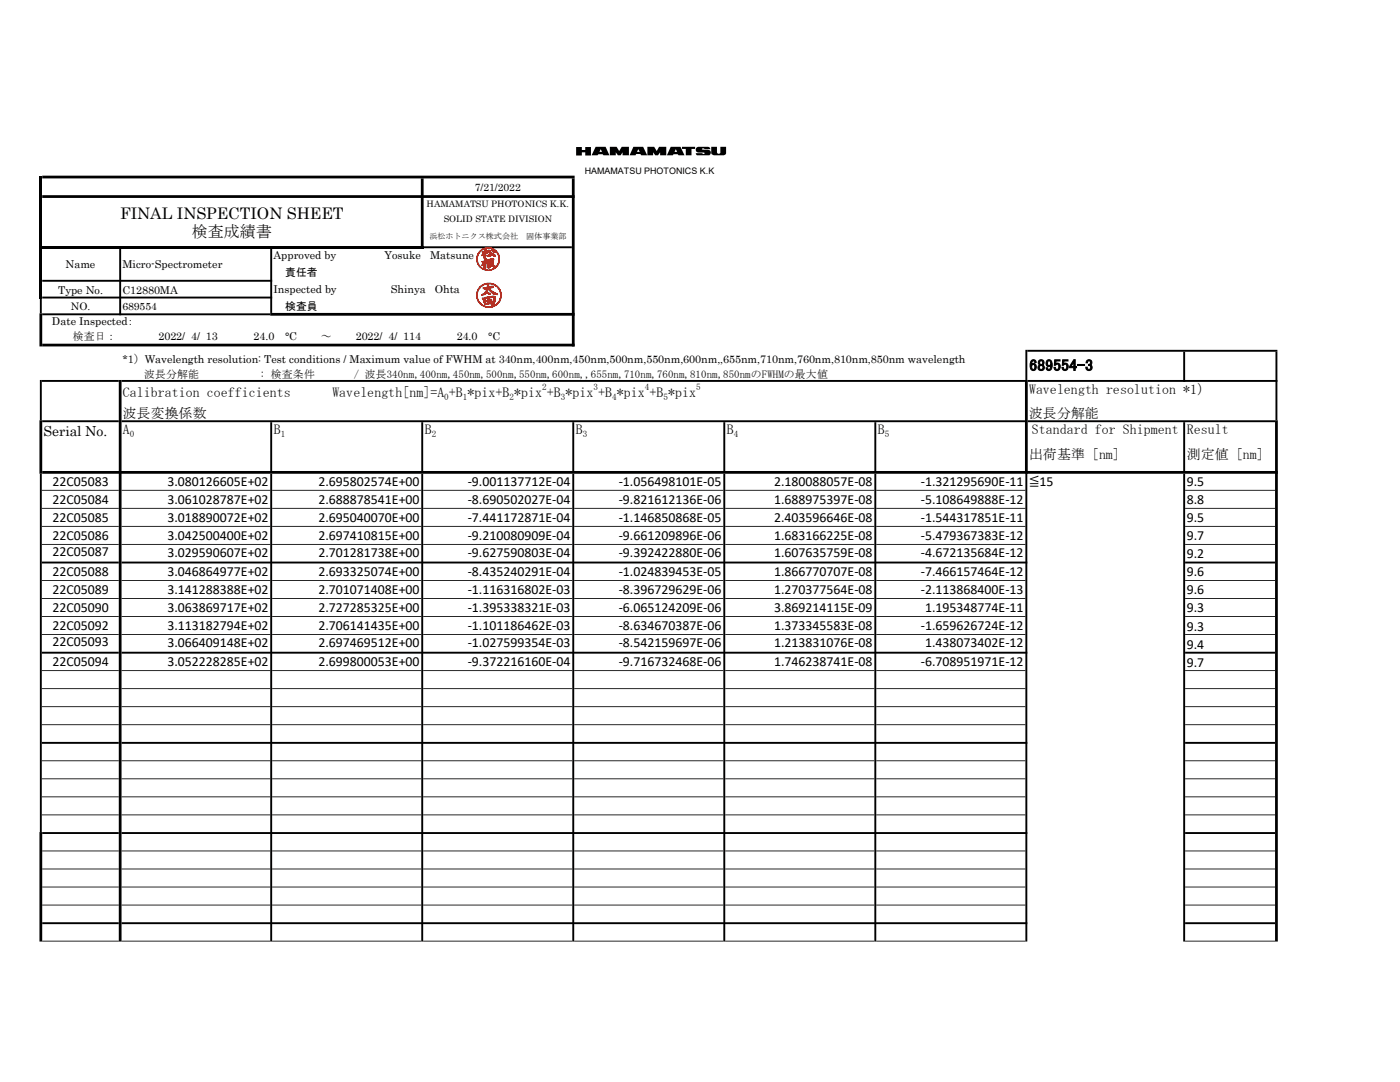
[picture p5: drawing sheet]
<svg xmlns="http://www.w3.org/2000/svg" width="279mm" height="216mm" viewBox="0 0 279 216" stroke-linecap="round" stroke-linejoin="round" font-family="sans-serif">
<path d="M7.9 35.1h.5v24.5h-.5zM8.4 49.1h76.1v.5h-76.1z" fill="#000"/>
<g fill="#000">
<path d="M8 59.6h.3v2.9h-.3zM8.4 62.5h45.5v.4h-45.5z" fill-rule="evenodd"/>
<path d="M7.9 62.5h.5v6.6h-.5zM23.8 49.6h.4v13.3h-.4zM8.3 75.8h15.4v.4h-15.4zM204.6 69.8h.4v6h-.4zM24.3 75.8h180.3v.4h-180.3z" fill-rule="evenodd"/>
<path d="M8 75.8h.3v8.1h-.3zM8.4 83.9h15.3v.3h-15.3zM53.9 49.6h.4v12.8h-.4zM84 35.6h.5v14h-.5zM114.1 35.6h.6v33.5h-.6zM24.3 83.9h180.3v.3h-180.3zM236.1 70.2h.4v6h-.4zM254.6 70.2h.3v13.7h-.3z" fill-rule="evenodd"/>
<path d="M7.9 83.9h.5v10.6h-.5zM8.3 97.7h15.4v.2h-15.4zM24.3 97.7h29.6v.2h-29.6zM53.9 84.2h.4v9.8h-.4zM54.3 97.7h29.8v.2h-29.8zM84.1 84.2h.4v9.8h-.4zM84.5 97.7h29.7v.2h-29.7zM114.2 84.2h.4v9.8h-.4zM114.6 97.7h29.8v.2h-29.8zM144.4 84.2h.3v9.8h-.3zM144.7 97.7h29.8v.2h-29.8zM174.5 84.2h.4v9.8h-.4zM204.6 75.8h.5v18.7h-.5zM174.9 97.7h29.7v.2h-29.7zM236.1 84.2h.4v9.8h-.4zM8.3 101.3h15.4v.2h-15.4zM24.3 101.3h29.6v.2h-29.6zM54.3 101.3h29.8v.2h-29.8zM84.5 101.3h29.7v.2h-29.7zM114.6 101.3h29.8v.2h-29.8zM144.7 101.3h29.8v.2h-29.8zM174.9 101.3h29.7v.2h-29.7zM8.3 104.9h15.4v.2h-15.4zM24.3 104.9h29.6v.2h-29.6zM54.3 104.9h29.8v.2h-29.8zM84.5 104.9h29.7v.2h-29.7zM114.6 104.9h29.8v.2h-29.8zM144.7 104.9h29.8v.2h-29.8zM174.9 104.9h29.7v.2h-29.7zM8.3 108.5h15.4v.2h-15.4zM24.3 108.5h29.6v.2h-29.6zM54.3 108.5h29.8v.2h-29.8zM84.5 108.5h29.7v.2h-29.7zM114.6 108.5h29.8v.2h-29.8zM144.7 108.5h29.8v.2h-29.8zM174.9 108.5h29.7v.2h-29.7zM8.3 112.1h15.4v.3h-15.4zM24.3 112.1h180.7v.3h-180.7zM8.3 115.7h15.4v.2h-15.4zM24.3 115.7h29.6v.2h-29.6zM54.3 115.7h29.8v.2h-29.8zM84.5 115.7h29.7v.2h-29.7zM114.6 115.7h29.8v.2h-29.8zM144.7 115.7h29.8v.2h-29.8zM174.9 115.7h29.7v.2h-29.7zM8.3 119.3h15.4v.2h-15.4zM24.3 119.3h29.6v.2h-29.6zM54.3 119.3h29.8v.2h-29.8zM84.5 119.3h29.7v.2h-29.7zM114.6 119.3h29.8v.2h-29.8zM144.7 119.3h29.8v.2h-29.8zM174.9 119.3h29.7v.2h-29.7zM8.3 122.9h15.4v.2h-15.4zM24.3 122.9h29.6v.2h-29.6zM54.3 122.9h29.8v.2h-29.8zM84.5 122.9h29.7v.2h-29.7zM114.6 122.9h29.8v.2h-29.8zM144.7 122.9h29.8v.2h-29.8zM174.9 122.9h29.7v.2h-29.7zM8.3 126.5h15.4v.2h-15.4zM24.3 126.5h29.6v.2h-29.6zM54.3 126.5h29.8v.2h-29.8zM84.5 126.5h29.7v.2h-29.7zM114.6 126.5h29.8v.2h-29.8zM144.7 126.5h29.8v.2h-29.8zM174.9 126.5h29.7v.2h-29.7zM8.3 130h15.4v.4h-15.4zM24.3 130h180.7v.4h-180.7zM8.3 133.7h15.4v.2h-15.4zM24.3 133.7h29.6v.2h-29.6zM54.3 133.7h29.8v.2h-29.8zM84.5 133.7h29.7v.2h-29.7zM114.6 133.7h29.8v.2h-29.8zM144.7 133.7h29.8v.2h-29.8zM174.9 133.7h29.7v.2h-29.7zM8.3 137.3h15.4v.2h-15.4zM24.3 137.3h29.6v.2h-29.6zM54.3 137.3h29.8v.2h-29.8zM84.5 137.3h29.7v.2h-29.7zM114.6 137.3h29.8v.2h-29.8zM144.7 137.3h29.8v.2h-29.8zM174.9 137.3h29.7v.2h-29.7zM8.3 140.9h15.4v.2h-15.4zM24.3 140.9h29.6v.2h-29.6zM54.3 140.9h29.8v.2h-29.8zM84.5 140.9h29.7v.2h-29.7zM114.6 140.9h29.8v.2h-29.8zM144.7 140.9h29.8v.2h-29.8zM174.9 140.9h29.7v.2h-29.7zM8.3 144.5h15.4v.2h-15.4zM24.3 144.5h29.6v.2h-29.6zM54.3 144.5h29.8v.2h-29.8zM84.5 144.5h29.7v.2h-29.7zM114.6 144.5h29.8v.2h-29.8zM144.7 144.5h29.8v.2h-29.8zM174.9 144.5h29.7v.2h-29.7zM8.3 148h15.4v.4h-15.4zM24.3 148h180.7v.4h-180.7zM8.3 151.7h15.4v.2h-15.4zM24.3 151.7h29.6v.2h-29.6zM54.3 151.7h29.8v.2h-29.8zM84.5 151.7h29.7v.2h-29.7zM114.6 151.7h29.8v.2h-29.8zM144.7 151.7h29.8v.2h-29.8zM174.9 151.7h29.7v.2h-29.7zM8.3 155.3h15.4v.2h-15.4zM24.3 155.3h29.6v.2h-29.6zM54.3 155.3h29.8v.2h-29.8zM84.5 155.3h29.7v.2h-29.7zM114.6 155.3h29.8v.2h-29.8zM144.7 155.3h29.8v.2h-29.8zM174.9 155.3h29.7v.2h-29.7zM8.3 158.9h15.4v.2h-15.4zM24.3 158.9h29.6v.2h-29.6zM54.3 158.9h29.8v.2h-29.8zM84.5 158.9h29.7v.2h-29.7zM114.6 158.9h29.8v.2h-29.8zM144.7 158.9h29.8v.2h-29.8zM174.9 158.9h29.7v.2h-29.7zM8.3 162.5h15.4v.2h-15.4zM24.3 162.5h29.6v.2h-29.6zM54.3 162.5h29.8v.2h-29.8zM84.5 162.5h29.7v.2h-29.7zM114.6 162.5h29.8v.2h-29.8zM144.7 162.5h29.8v.2h-29.8zM174.9 162.5h29.7v.2h-29.7z" fill-rule="evenodd"/>
<path d="M8 94.5h.3v71.5h-.3zM8.4 166h15.3v.4h-15.3zM24.3 166h180.7v.4h-180.7zM8.4 169.7h15.3v.2h-15.3zM24.3 169.7h29.6v.2h-29.6zM54.3 169.7h29.8v.2h-29.8zM84.5 169.7h29.7v.2h-29.7zM114.6 169.7h29.8v.2h-29.8zM144.7 169.7h29.8v.2h-29.8zM174.9 169.7h29.7v.2h-29.7zM8.4 173.3h15.3v.2h-15.3zM24.3 173.3h29.6v.2h-29.6zM54.3 173.3h29.8v.2h-29.8zM84.5 173.3h29.7v.2h-29.7zM114.6 173.3h29.8v.2h-29.8zM144.7 173.3h29.8v.2h-29.8zM174.9 173.3h29.7v.2h-29.7zM8.4 176.9h15.3v.2h-15.3zM24.3 176.9h29.6v.2h-29.6zM54.3 176.9h29.8v.2h-29.8zM84.5 176.9h29.7v.2h-29.7zM114.6 176.9h29.8v.2h-29.8zM144.7 176.9h29.8v.2h-29.8zM174.9 176.9h29.7v.2h-29.7zM8.4 180.5h15.3v.2h-15.3zM24.3 180.5h29.6v.2h-29.6zM54.3 180.5h29.8v.2h-29.8zM84.5 180.5h29.7v.2h-29.7zM114.6 180.5h29.8v.2h-29.8zM144.7 180.5h29.8v.2h-29.8zM174.9 180.5h29.7v.2h-29.7zM8.4 184h15.3v.4h-15.3zM24.3 184h180.7v.4h-180.7zM8.4 187.7h15.3v.2h-15.3zM24.3 187.7h29.6v.2h-29.6zM54.3 187.7h29.8v.2h-29.8zM84.5 187.7h29.7v.2h-29.7zM114.6 187.7h29.8v.2h-29.8zM144.7 187.7h29.8v.2h-29.8zM174.9 187.7h29.7v.2h-29.7z" fill-rule="evenodd"/>
<path d="M205.1 83.9h49.4v.3h-49.4zM8.4 94h246.6v.5h-246.6zM236.5 97.7h18v.2h-18zM236.5 101.3h18v.2h-18zM236.5 104.9h18v.2h-18zM236.5 108.5h18v.2h-18zM236.5 112.1h18v.3h-18zM236.5 115.7h18v.2h-18zM236.5 119.3h18v.2h-18zM236.5 122.9h18v.2h-18zM236.5 126.5h18v.2h-18zM236.5 130h18v.4h-18zM236.5 133.7h18v.2h-18zM236.5 137.3h18v.2h-18zM236.5 140.9h18v.2h-18zM236.5 144.5h18v.2h-18zM236.5 148h18v.4h-18zM236.5 151.7h18v.2h-18zM236.5 155.3h18v.2h-18zM236.5 158.9h18v.2h-18zM236.5 162.5h18v.2h-18zM236.5 166h18v.4h-18zM236.5 169.7h18v.2h-18zM236.5 173.3h18v.2h-18zM236.5 176.9h18v.2h-18zM236.5 180.5h18v.2h-18zM236.5 184h18v.4h-18zM236.5 187.7h18v.2h-18z" fill-rule="evenodd"/>
<path d="M7.9 166h.5v21.9h-.5zM84.1 94.5h.4v93.4h-.4zM114.2 94.5h.4v93.4h-.4zM23.7 75.8h.6v112.1h-.6zM53.9 94.5h.4v93.4h-.4zM204.6 94.5h.4v93.4h-.4zM236.1 94.5h.4v93.4h-.4zM254.5 83.9h.5v104h-.5zM144.4 94.5h.3v93.4h-.3zM174.5 94.5h.4v93.4h-.4zM8.4 35.1h106.3v.5h-106.3zM8.4 38.9h106.3v.6h-106.3zM84.5 49.1h29.6v.4h-29.6zM8.4 55.8h45.9v.4h-45.9zM8.4 59.2h45.9v.4h-45.9zM53.9 62.4h60.8v.6h-60.8zM8.4 68.6h106.3v.5h-106.3zM205 69.8h49.9v.4h-49.9zM205.1 75.8h49.8v.4h-49.8z" fill-rule="evenodd"/>
</g>
<path d="M114.7 29.3h30.6v1.9h-30.6z" fill="#fff"/>
<path d="M114.7 29.3h30.6v1.9h-30.6z" fill="none" stroke="#fff" stroke-width=".2"/>
<g fill="#000">
<path d="M115 29.3h1.1v.6h.7v-.6h1.1v1.7h-1.1v-.6h-.7v.6h-1.1z" fill-rule="evenodd"/>
<path d="M118.9 29.3h2l.7 1.7h-1.2l-.1-.2h-.9l-.1 .2h-1.2z" fill-rule="evenodd"/>
<path d="M121.7 29.3h1.4l.5 .8 .5-.8h1.4v1.7h-1.3v-.6l-.3 .6h-.6l-.4-.6v.6h-1.2z" fill-rule="evenodd"/>
</g>
<path d="M119.9 29.8l.2 .5h-.5z" fill="#fff"/>
<path d="M126.4 29.3h2l.8 1.7h-1.2l-.2-.3h-.8l-.2 .3h-1.2z" fill-rule="evenodd" fill="#000"/>
<path d="M127.4 29.8l.3 .5h-.6z" fill="#fff"/>
<g fill="#000">
<path d="M129.2 29.3h1.4l.5 .8 .4-.8h1.5v1.7h-1.3v-.6l-.4 .6h-.5l-.5-.6v.6h-1.1z" fill-rule="evenodd"/>
<path d="M133.9 29.3h1.9l.8 1.7h-1.2l-.1-.2h-.9l-.1 .2h-1.2z" fill-rule="evenodd"/>
</g>
<path d="M134.9 29.8l.2 .5h-.5z" fill="#fff"/>
<g fill="#000">
<path d="M136.1 29.3h2.6v.4h-.7v1.3h-1.1v-1.3h-.8z" fill-rule="evenodd"/>
<path d="M138.9 29.5l.4-.2h2.1l.4 .4-1.2 .1a.22 .22 0 0 0-.3-.2 .22 .22 0 0 0-.1 .2l1.3 .1 .4 .5a.52 .52 0 0 1-.6 .6h-2.2l-.2-.4h1.2a.22 .22 0 0 0 .3 .1 .22 .22 0 0 0 .1-.2l-1.1-.1a.61 .61 0 0 1-.5-.9z" fill-rule="evenodd"/>
<path d="M141.9 29.3h1.2v1.2a.33 .33 0 0 0 .4 .2 .33 .33 0 0 0 .3-.3v-1.1h1.1v1.3l-.4 .4h-2l-.3-.1-.3-.3z" fill-rule="evenodd"/>
</g>
<g fill="none" stroke="#f00" stroke-width=".2">
<path d="M95.1 52h.2M95.1 51.9h.1M95.1 51.8h.1M95.1 51.7h.1M95.1 51.6h.1M95.1 51.5h.1M95.1 51.4h.1M95.1 51.4h.2M95.2 52.2h.1M95.2 52.1h.1M95.2 52h.1M95.2 51.4h.1"/>
<path d="M95.2 51.3h.1M95.2 51.2h.1M95.2 52.3h.1M95.2 51.1h.1M95.2 52.5h.2M95.2 52.4h.1M95.2 51h.2M95.3 52.5h.1M95.3 50.9h.1M95.3 52.6h.2M95.3 52.6h.1M95.3 50.8h.1"/>
<path d="M95.3 50.8h.2M95.4 52.7h.1M95.4 50.7h.1M95.4 50.6h.1M95.4 52.8h.2M95.4 52.8h.1M95.4 50.5h.2M95.5 52.9h.1M95.5 52.9l.2 .1M95.5 50.5h.1M95.6 53.1h.2M95.6 53h.1"/>
<path d="M95.6 50.4h.1M95.6 50.3h.2M95.7 53.2h.1M95.7 50.4l-.2 .1M95.7 50.2h.1M95.7 53.2l.2 .1M95.8 53.3h.1M95.8 53.3h.3M95.8 50.1h.2M95.8 50h.3M95.9 53.4h.2M95.9 50h.2"/>
<path d="M95.9 50.1l-.2 .1M96 53.5h.2M96.1 53.6h.2M96.1 53h.1M96.1 49.8h.2M96.1 52.2h.8M96.1 50.9h.3M96.2 53.6h.2M96.2 52.9h.3M96.2 50.9h.2M96.2 49.8h.2M96.2 53.6h.3"/>
<path d="M96.2 52.8h.3M96.2 52.3h.3M96.2 50.8h.3M96.2 50.3h.7M96.2 50.2h.7M96.2 49.7h.3M96.3 49.9h-.3M96.3 53.7h.2M96.3 52.8h.2M96.3 52.7h.3M96.3 52.2h.8M96.3 51h-.2"/>
<path d="M96.3 50.8h.3M96.3 50.3h.2M96.3 50.2h.6M96.3 49.7h.2M96.4 53.7h.2M96.4 50.6h.5M96.4 49.7h.5M96.4 53.8h.5M96.4 52.9l-.3 .1M96.4 52.6h.5M96.5 52.5h.4M96.5 52.5h.8"/>
<path d="M96.5 50.5h.8M96.5 52.5h.7M96.5 50.5h.7M96.6 52.4h.6M96.6 50.4h.3M96.6 50.3h.3M96.6 53.4h.3M96.6 53.3h.3M96.6 53.2h.3M96.6 52.3h.3M96.6 51.6h.4M96.6 51.4h.3"/>
<path d="M96.6 51.3h.3M96.6 51.2h.3M96.6 51.1h.3M96.6 49.7h.4M96.6 53.1h.3M96.6 53h.3M96.6 52.9h.3M96.6 52.8h.3M96.6 52.7h.3M96.6 51.6h.2M96.6 51h.3M96.6 50.9h.3"/>
<path d="M96.6 50.8h.3M96.6 49.8h.4M96.7 53.8h.5M96.7 49.5h.5M96.7 52h.6M96.7 52h.5M96.7 51.9h.3M96.7 51.8h.3M96.7 51.7h.3M96.7 50.1h.6M96.7 50h.5M96.7 50h.2"/>
<path d="M96.7 49.9h.3M96.7 49.8h.3M96.8 53.9h1.2M96.8 49.5h1.2M96.9 50.7h-.6M96.9 53.9h1M96.9 53.5h-.2M96.9 52.7h-.6M96.9 49.6h-.4M96.9 49.4h1M97 52.6h.3M97 52.5h.3"/>
<path d="M97 50.6h.2M97 50.6h.3M97.2 52.6h.1M97.2 51.1h.8M97.2 51.1h.6M97.2 50.4h.3M97.3 51.2h.2M97.3 51.1h.4M97.3 50.3h.3M97.3 50.1l-.8 .1M97.3 53.4h.4M97.3 53.3h.4"/>
<path d="M97.3 53.3h.5M97.3 53.2h.7M97.3 53.1h.3M97.3 51.8h.7M97.3 51.8h1.3M97.3 50.2h.3M97.3 50.2h.4M97.4 53.5h.2M97.4 53.4h.3M97.4 53.1h.2M97.4 53h.2M97.4 52.9h.2"/>
<path d="M97.4 52.8h.2M97.4 52.7h.2M97.4 52.6h.2M97.4 52.6h.5M97.4 52.5h.5M97.4 52.5h.4M97.4 52.5h.3M97.4 52.3h1M97.4 52.3h.2M97.4 52.2h.2M97.4 52.2h.3M97.4 52h1.1"/>
<path d="M97.4 52h.3M97.4 51.9h.3M97.4 50.4l-.9 .1M97.4 50.1h.4M97.5 50.1h.3M97.5 50.9h.2M97.5 50h.3M97.5 50h.2M97.5 49.9h.1M97.5 50.8h.3M97.6 50.8h.2M97.6 50.8h.3"/>
<path d="M97.7 53.8h.5M97.7 53.1h.3M97.7 52.9h.2M97.7 51.7h.9M97.7 50.6h.3M97.7 49.5h.5M97.7 52.9h.7M97.7 52.8h.6M97.7 52.6h.7M97.7 52.3h.8M97.7 50.5h.4M97.7 50.5h.5"/>
<path d="M97.8 53.1h.2M97.8 52.8h.5M97.8 52h.7M97.8 50.4l.4 .1M97.8 50.4h.3M97.8 50.3h.2M97.9 53h.2M97.9 52.7h.3M97.9 51.7h.7M97.9 50.9h.9M97.9 53.2l-.6 .1M97.9 49.6h.4"/>
<path d="M98 53h.6M98 52.4h-.6M98 52.2h.5M98 51.6h.5M98 50.7h-.4M98 52.9l.6 .1M98 52.6h.5M98 52.5h.5M98 52.5h.4M98 50.9h.8M98 49.9h.4M98.1 52.4h.3"/>
<path d="M98.1 52.2h.4M98.1 50h.4M98.2 51.9h.3M98.2 51.8h.3M98.2 51.6h.2M98.2 50h.4M98.2 49.7h.3M98.2 53.7h.3M98.2 53h.5M98.2 50h.5M98.3 53.1h.4M98.3 50.7h.3"/>
<path d="M98.3 50.6h.1M98.3 50.1h.4M98.3 53.7h.3M98.3 53.1h.6M98.3 50.8h.4M98.3 50.1l.5 .1M98.3 49.7h.3M98.4 53.6h.2M98.4 53.2h.7M98.4 52.7h-.7M98.4 50.8h.3M98.4 49.7h.2"/>
<path d="M98.4 53.8h-.5M98.5 53.6h.2M98.5 52.1h-2M98.5 50.2h.3M98.5 49.8h.2M98.5 53.6h.3M98.5 51.1h.3M98.5 50.2h.4M98.6 53.3h.2M98.6 51.1h.2M98.6 50.3h.3M98.6 51.2h.2"/>
<path d="M98.6 49.9h.2M98.7 53.4h.2M98.7 50h.2M98.8 53.4h.1M98.8 50h.1M98.8 53.3h.2M98.8 50h.2M98.8 53.5h-.2M98.8 51h-1.6M98.8 50.1h.2M98.9 53.3h.2M98.9 50.1l.2 .1"/>
<path d="M99 53.1h.2M99 50.2h.1M99.1 50.3h.1M99.1 53.1h.1M99.1 50.3h.2M99.1 53h.2M99.2 53h.1M99.2 50.4l.2 .1M99.2 50.4h.1M99.2 52.9h.2M99.2 50.5h.2M99.3 52.8h.1"/>
<path d="M99.3 52.7h.1M99.3 50.6h.1M99.4 52.9l-.2 .1M99.4 52.7h.1M99.4 50.7h.1M99.4 52.6h.1M99.4 50.8h.1M99.4 52.5h.1M99.4 52.5h.2M99.4 51h.2M99.4 50.9h.2M99.5 52.4h.1"/>
<path d="M99.5 52.3h.1M99.5 51.1h.1M99.5 52.3h.2M99.5 52.2h.2M99.5 51.2h.2M99.5 51.1h.2M99.6 52.2h.1M99.6 52.1h.1M99.6 52h.1M99.6 51.4h.1M99.6 51.3h.1M99.6 51.2h.1"/>
<path d="M99.6 51.9h.1M99.6 51.8h.1M99.6 51.7h.1M99.6 51.6h.1M99.6 51.5h.1"/>
</g>
<g fill="none" stroke="#ff2c01" stroke-width=".2">
<path d="M95.1 59.3h.2M95.1 59.2h.1M95.1 59.1h.1M95.1 59h.1M95.1 58.9h.1M95.1 58.8h.1M95.1 58.7h.1M95.1 58.6h.1M95.1 58.6h.2M95.1 58.5h.2M95.2 59.5h.1M95.2 59.4h.1"/>
<path d="M95.2 58.5h.1M95.2 58.4h.1M95.2 58.3h.1M95.2 59.6h.1M95.2 59.7h.2M95.2 58.2h.1M95.2 58.1h.2M95.3 59.9h.2M95.3 59.9h.1M95.3 59.8h.1M95.3 58.1h.1M95.3 58h.1"/>
<path d="M95.3 57.9h.2M95.3 60h.2M95.4 57.8h.1M95.4 57.7h.1M95.5 57.6h.1M95.5 57.6h.2M95.5 57.5h.2M95.5 57.5h.3M95.6 57.7h-.2M95.7 57.4h.1M95.7 57.3h.2M95.8 57.3h.1"/>
<path d="M95.8 57.2h.2M95.8 57.4h-.2M96 57.1h.2M96.1 57h.2M96.1 58.9h.3M96.1 57h.3M96.1 56.9h.3M96.2 57.1h-.4M96.2 59.5h.4M96.2 58.8h.6M96.3 59.6h.4M96.3 59.5h.3"/>
<path d="M96.3 58.7h.5M96.3 56.8h.3M96.4 59.6l.4 .1M96.4 58.7h.5M96.4 59.8h.4M96.4 59.7h.4M96.4 57.5h1.4M96.4 56.8h.3M96.4 59.9h.4M96.4 58.6h.5M96.5 60h.3M96.5 59.9h.3"/>
<path d="M96.5 57.6h1.1M96.5 57.5h1.1M96.5 56.7h.5M96.6 58.6h.4M96.6 57.6h1.1M96.6 56.9h-.4M96.6 57.7h.5M96.6 56.7h.8M96.7 58.8h-.6M96.7 58.5h.4M96.7 58.4h.7M96.8 58.4h.4"/>
<path d="M96.8 58.3h.4M96.8 56.6h1.6M96.8 59.4h.9M96.9 59.5h.8M96.9 56.6h1.4M96.9 58.2h.4M96.9 60h1.2M96.9 59.5h.3M97 59.3h1.8M97 58.1h.3M97 59.6h.2M97 58h.3"/>
<path d="M97.1 59.9h1M97.1 58.5h-.5M97.1 57.9h.2M97.1 56.7h.4M97.1 57.8h.2M97.2 57.7h.2M97.2 57.7h.5M97.2 59.3h1.6M97.2 57.4h1.2M97.2 56.5h.8M97.2 58.5h.4M97.2 58.3h-.4"/>
<path d="M97.2 57.3h1.3M97.2 57.3h.3M97.2 57.2h.3M97.2 56.9h.3M97.2 56.8h.3M97.3 58.5h.5M97.3 57.1h.2M97.3 57h.2M97.3 56.9h.2M97.3 59.9h.8M97.4 59.2h1.4M97.4 58.6h.4"/>
<path d="M97.4 59.8h.7M97.4 59.8h.3M97.4 59.7h.3M97.4 59.6h.3M97.4 59.5h.3M97.5 58.6h.3M97.5 57.7h.3M97.5 57.1h-.3M97.5 58.7h.3M97.5 57.8h.3M97.5 57.3h1M97.6 57.9h.3"/>
<path d="M97.6 57.8h.2M97.6 58.7h.2M97.7 59.2h1.1M97.7 58.8h.1M97.7 57.9h.3M97.7 58h.4M97.7 57.2h.8M97.8 59.8h.3M97.8 58.1h.4M97.8 58h.4M97.8 58.1h.5M97.8 57.2h.7"/>
<path d="M97.9 58.2h.4M97.9 58.2h.5M98 58.3h.6M98 57.1h.5M98 56.7h.5M98 59.1h.7M98.1 58.3h.5M98.1 58.4h.6M98.2 58.4h.6M98.2 56.7h.5M98.2 58.5h.6M98.3 59.1h.3"/>
<path d="M98.3 58.5h.8M98.3 58.6h.8M98.3 57.4h-1.9M98.4 58.6h.8M98.4 56.8h.4M98.5 60h.3M98.5 59.9h.3M98.5 58.7h.8M98.5 56.8h.3M98.5 59.8h.3M98.5 59.7h.3M98.5 59.6h.3"/>
<path d="M98.5 59.5h.3M98.5 59.4h.4M98.6 58.7h.7M98.6 58.8h.7M98.6 56.9h.3M98.8 56.9h.2M98.8 57h.3M98.9 59.4h-2.3M98.9 57.1h.3M99 57.1h.3M99.1 58.8h.2M99.1 57.2h.2"/>
<path d="M99.2 57.2h.2M99.2 57.3h.2M99.3 57.4h.1M99.3 57.3h.1M99.3 57.4h.2M99.4 57.5h.2M99.5 57.6h.2M99.5 57.7h.2M99.6 57.8h.2M99.6 57.7h.1M99.7 60h.1M99.7 57.9h.1"/>
<path d="M99.7 57.8h.1M99.7 59.9h.1M99.7 59.8h.2M99.7 58h.2M99.8 59.8h.1M99.8 59.7h.1M99.8 59.6h.1M99.8 58.3h.1M99.8 58.2h.1M99.8 58.1h.1M99.8 59.5h.1M99.8 59.5h.2"/>
<path d="M99.8 58.3h.2M99.9 59.4h.1M99.9 59.3h.1M99.9 58.6h.1M99.9 58.5h.1M99.9 58.4h.1M99.9 59.2h.1M99.9 59.1h.1M99.9 59h.1M99.9 58.9h.1M99.9 58.8h.1M99.9 58.7h.1"/>
<path d="M95.4 60.1h.1M95.4 60h.1M95.4 60.2h.2M95.5 60.2h.2M95.5 60.3h.3M95.5 60.3h.2M95.6 60.4h.2M95.7 60.5h.1M95.7 60.5h.2M95.8 60.6h.2M95.8 60.7h.3M95.9 60.7h.2"/>
<path d="M95.9 60.7l.3 .1M96.1 60.8h.2M96.1 60.9h.3M96.2 61h.4M96.3 61h.4M96.4 61l.5 .1M96.5 61.1h.5M96.5 60.2h.4M96.5 60.1h1.5M96.5 60.1h1.6M96.5 60h1.6M96.6 60.3h.3"/>
<path d="M96.6 60.2h.3M96.6 60.4h.3M96.6 61.2h.6M96.6 60.5h.3M96.7 60.6h1.5M96.7 60.5h.2M96.8 61.2h1.6M96.8 60.7h.1M96.8 60.7h.4M96.8 60.7h.7M96.9 61.3h1.4M96.9 60.2h.8"/>
<path d="M97 61.3h1.2M97 60.5h1.2M97.1 60.2h.1M97.2 60.5h.9M97.4 60.4h.6M97.4 60.4h.3M97.4 60.3h.3M97.4 60.2h.3M98 61.2h.5M98 60.7h.6M98.1 60.9h.4M98.1 60.8h.4"/>
<path d="M98.1 61h.7M98.1 61h.2M98.1 61h.3M98.2 61.1h.4M98.3 60.6h.3M98.3 60.5h.4M98.3 60.4h.4M98.4 60.3h.3M98.4 60.2h.4M98.4 60.1h.4M98.5 60.1h.3M98.5 61h.3"/>
<path d="M98.6 61h.3M98.8 60.9h.2M98.8 60.9h.3M98.8 60.8h.3M99.1 60.7h.2M99.1 60.6h.2M99.2 60.6h.2M99.2 60.7l-.3 .1M99.3 60.5h.1M99.4 60.4h.1M99.4 60.4h.2M99.4 60.3h.2"/>
<path d="M99.5 60.5h-.2M99.6 60.2h.1M99.6 60.1h.1M99.6 60.1h.2M99.7 60.2h-.2"/>
</g>
<g font-size="3.2">
<text x="24" y="43.6">FINAL INSPECTION SHEET</text>
<text x="38.3" y="47.3">検査成績書</text>
<text x="205.4" y="74">689554-3</text>
</g>
<g font-size="2.8">
<text x="24.5" y="79.2">Calibration coefficients　　　Wavelength[nm]=A +B *pix+B *pix +B *pix +B *pix +B *pix</text>
<text x="24.5" y="83.4">波長変換係数</text>
<text x="205.4" y="78.6">Wavelength resolution *1）</text>
<text x="205.4" y="83.4">波長分解能</text>
<text x="8.7" y="87">Serial No.</text>
<text x="24.5" y="86.7">A</text>
<text x="54.7" y="86.7">B</text>
<text x="84.8" y="86.7">B</text>
<text x="114.9" y="86.7">B</text>
<text x="145.1" y="86.7">B</text>
<text x="175.2" y="86.7">B</text>
<text x="205.9" y="86.7">Standard for Shipment Result</text>
<text x="205.4" y="91.6">出荷基準 [nm]</text>
<text x="236.9" y="91.6">測定値 [nm]</text>
<text x="10.5" y="96.9">22C05083</text>
<text x="10.5" y="100.5">22C05084</text>
<text x="33.4" y="97">3.080126605E+02</text>
<text x="33.4" y="100.6">3.061028787E+02</text>
<text x="63.5" y="97">2.695802574E+00</text>
<text x="63.5" y="100.6">2.688878541E+00</text>
<text x="93.3" y="97">-9.001137712E-04</text>
<text x="93.3" y="100.6">-8.690502027E-04</text>
<text x="123.5" y="97">-1.056498101E-05</text>
<text x="123.5" y="100.6">-9.821612136E-06</text>
<text x="154.5" y="97">2.180088057E-08</text>
<text x="154.5" y="100.6">1.688975397E-08</text>
<text x="183.8" y="97">-1.321295690E-11</text>
<text x="183.8" y="100.6">-5.108649888E-12</text>
<text x="205.4" y="97">≦15</text>
<text x="236.9" y="97">9.5</text>
<text x="236.9" y="100.6">8.8</text>
<text x="10.5" y="104.1">22C05085</text>
<text x="10.5" y="107.7">22C05086</text>
<text x="33.4" y="104.2">3.018890072E+02</text>
<text x="33.4" y="107.8">3.042500400E+02</text>
<text x="63.5" y="104.2">2.695040070E+00</text>
<text x="63.5" y="107.8">2.697410815E+00</text>
<text x="93.3" y="104.2">-7.441172871E-04</text>
<text x="93.3" y="107.8">-9.210080909E-04</text>
<text x="123.5" y="104.2">-1.146850868E-05</text>
<text x="123.5" y="107.8">-9.661209896E-06</text>
<text x="154.5" y="104.2">2.403596646E-08</text>
<text x="154.5" y="107.8">1.683166225E-08</text>
<text x="183.8" y="104.2">-1.544317851E-11</text>
<text x="183.8" y="107.8">-5.479367383E-12</text>
<text x="236.9" y="104.2">9.5</text>
<text x="236.9" y="107.8">9.7</text>
<text x="10.5" y="110.9">22C05087</text>
<text x="33.4" y="111.2">3.029590607E+02</text>
<text x="63.5" y="111.2">2.701281738E+00</text>
<text x="93.3" y="111.2">-9.627590803E-04</text>
<text x="123.5" y="111.2">-9.392422880E-06</text>
<text x="154.5" y="111.2">1.607635759E-08</text>
<text x="183.8" y="111.2">-4.672135684E-12</text>
<text x="236.9" y="111.4">9.2</text>
<text x="10.5" y="114.9">22C05088</text>
<text x="10.5" y="118.5">22C05089</text>
<text x="33.4" y="115">3.046864977E+02</text>
<text x="33.4" y="118.6">3.141288388E+02</text>
<text x="63.5" y="115">2.693325074E+00</text>
<text x="63.5" y="118.6">2.701071408E+00</text>
<text x="93.3" y="115">-8.435240291E-04</text>
<text x="93.3" y="118.6">-1.116316802E-03</text>
<text x="123.5" y="115">-1.024839453E-05</text>
<text x="123.5" y="118.6">-8.396729629E-06</text>
<text x="154.5" y="115">1.866770707E-08</text>
<text x="154.5" y="118.6">1.270377564E-08</text>
<text x="183.8" y="115">-7.466157464E-12</text>
<text x="183.8" y="118.6">-2.113868400E-13</text>
<text x="236.9" y="115">9.6</text>
<text x="236.9" y="118.6">9.6</text>
<text x="10.5" y="122.1">22C05090</text>
<text x="10.5" y="125.7">22C05092</text>
<text x="33.4" y="122.2">3.063869717E+02</text>
<text x="33.4" y="125.8">3.113182794E+02</text>
<text x="63.5" y="122.2">2.727285325E+00</text>
<text x="63.5" y="125.8">2.706141435E+00</text>
<text x="93.3" y="122.2">-1.395338321E-03</text>
<text x="93.3" y="125.8">-1.101186462E-03</text>
<text x="123.5" y="122.2">-6.065124209E-06</text>
<text x="123.5" y="125.8">-8.634670387E-06</text>
<text x="154.5" y="122.2">3.869214115E-09</text>
<text x="154.5" y="125.8">1.373345583E-08</text>
<text x="183.8" y="125.8">-1.659626724E-12</text>
<text x="184.6" y="122.2">1.195348774E-11</text>
<text x="236.9" y="122.2">9.3</text>
<text x="236.9" y="125.8">9.3</text>
<text x="10.5" y="128.9">22C05093</text>
<text x="33.4" y="129.2">3.066409148E+02</text>
<text x="63.5" y="129.2">2.697469512E+00</text>
<text x="93.3" y="129.2">-1.027599354E-03</text>
<text x="123.5" y="129.2">-8.542159697E-06</text>
<text x="154.5" y="129.2">1.213831076E-08</text>
<text x="184.6" y="129.2">1.438073402E-12</text>
<text x="236.9" y="129.4">9.4</text>
<text x="10.5" y="132.9">22C05094</text>
<text x="33.4" y="133">3.052228285E+02</text>
<text x="63.5" y="133">2.699800053E+00</text>
<text x="93.3" y="133">-9.372216160E-04</text>
<text x="123.5" y="133">-9.716732468E-06</text>
<text x="154.5" y="133">1.746238741E-08</text>
<text x="183.8" y="133">-6.708951971E-12</text>
<text x="236.9" y="133">9.7</text>
</g>
<g font-size="2.2">
<text x="13.1" y="53.4">Name</text>
<text x="24.4" y="53.4">Micro-Spectrometer</text>
<text x="54.6" y="51.7">Approved by</text>
<text x="76.7" y="51.7">Yosuke</text>
<text x="85.8" y="51.7">Matsune</text>
<text x="11.6" y="58.6">Type No.</text>
<text x="24.4" y="58.6">C12880MA</text>
<text x="54.6" y="58.4">Inspected by　　　　　Shinya</text>
<text x="56.9" y="55.1">責任者</text>
<text x="86.8" y="58.4">Ohta</text>
<text x="10.4" y="64.8">Date Inspected：</text>
<text x="56.9" y="61.8">検査員</text>
<text x="14.5" y="67.8">検査日：</text>
<text x="31.6" y="67.8">2022/ 4/ 13</text>
<text x="50.6" y="67.8">24.0</text>
<text x="56.9" y="67.8">°C</text>
<text x="64.1" y="67.8">～</text>
<text x="71" y="67.8">2022/ 4/ 114</text>
<text x="91.2" y="67.8">24.0</text>
<text x="97.5" y="67.8">°C</text>
<text x="24.4" y="72.5">*1）Wavelength resolution: Test conditions / Maximum value of FWHM at 340nm,400nm,450nm,500nm,550nm,600nm,,655nm,710nm,760nm,810nm,850nm wavelength</text>
<text x="24.4" y="75.5">波長分解能</text>
<text x="51.9" y="75.5">: 検査条件</text>
<text x="70.6" y="75.5">/ 波長340nm,400nm,450nm,500nm,550nm,600nm,,655nm,710nm,760nm,810nm,850nmのFWHMの最大値</text>
</g>
<g font-size="2.1">
<text x="94.7" y="38.1">7/21/2022</text>
<text x="14.1" y="61.9">NO.</text>
<text x="24.4" y="61.9">689554</text>
</g>
<g font-size="1.8">
<text x="116.7" y="34.7">HAMAMATSU PHOTONICS K.K</text>
<text x="85.1" y="41.4">HAMAMATSU PHOTONICS K.K.</text>
<text x="88.6" y="44.2">SOLID STATE DIVISION</text>
<text x="108.2" y="77.9">2</text>
<text x="118.4" y="77.9">3</text>
<text x="128.7" y="77.9">4</text>
<text x="138.9" y="77.9">5</text>
<text x="88.6" y="79.8">0</text>
<text x="92.4" y="79.8">1</text>
<text x="101.7" y="79.8">2</text>
<text x="111.9" y="79.8">3</text>
<text x="122.2" y="79.8">4</text>
<text x="132.4" y="79.8">5</text>
<text x="25.9" y="87.2">0</text>
<text x="56" y="87.2">1</text>
<text x="86.2" y="87.2">2</text>
<text x="116.3" y="87.2">3</text>
<text x="146.5" y="87.2">4</text>
<text x="176.6" y="87.2">5</text>
</g>
<text font-size="1.6" x="85.7" y="47.8">浜松ホトニクス株式会社　固体事業部</text>
</svg>
